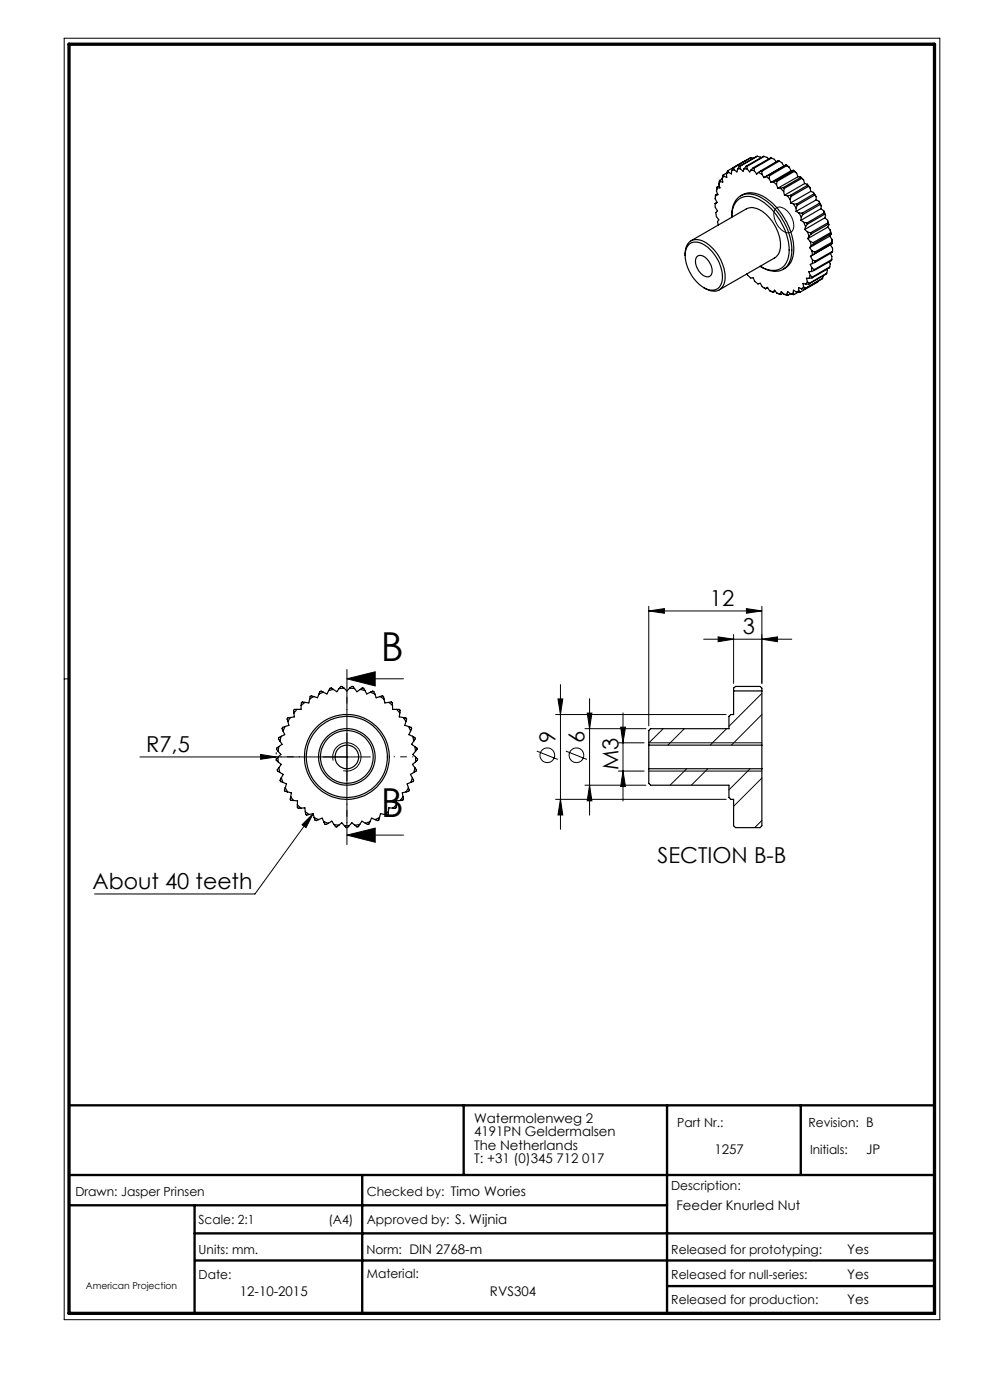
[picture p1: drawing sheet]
<svg xmlns="http://www.w3.org/2000/svg" width="210mm" height="297mm" viewBox="0 0 210 297" stroke-linecap="round" stroke-linejoin="round" font-family="sans-serif">
<g fill="none" stroke="#000" stroke-width=".21">
<path d="M13.6 8.1h185.8v271.9h-185.8zM164.4 44.4a1.53 1.53 0 0 1 2.4 .2 4 4 0 0 1 1.3 4.3 1.58 1.58 0 0 1-2.5-.3 3.9 3.9 0 0 1-1.2-4.2zM137.6 129.6l3.3-.5v1zM137.6 128.6v25.4M137.6 129.6h24M149.3 135.6h18.7M152.3 135.1l3.3 .5-3.3 .5zM155.6 134.6v10.4M158.3 129.1l3.3 .5-3.3 .5zM161.6 135.6l3.3-.5v1zM161.6 128.6v16.4M14.6 144h-1"/>
<path d="M58.6 159.6v.4M73.6 144l6-1.5v3zM73.6 142v37.2M73.6 144h12M113.9 159.3l4.4 1.8M117.9 151.6h36.1M118.4 148.3h1l-.5 3.3zM118.9 145.2v30.7M120.1 159.3l4.4 1.8M124.1 154.6h12.9M124.6 151.3h1l-.5 3.3zM125.1 148.2v24.7"/>
<path d="M131.2 157.6h5.4M131.7 154.3h1l-.5 3.3zM132.2 151.2v18.7M140.7 154.6l-3.1 3h24M145.2 154.6l-3.5 3.5M154.1 154.6l-3.5 3.5M161.6 147.1l-7 7M161.6 151.6l-6.4 6.5M29.7 160.6h48.9M55.3 160.1l3.3 .5-3.3 .5zM64.1 175l2.3-2.4-1.5 3zM66.4 172.6l-12.3 17h-34"/>
<path d="M70.7 161.4a3 3 0 0 1 2.6-3.8 3 3 0 0 1 3.3 3.2 3 3 0 0 1-3.8 2.7M73.6 177.2l6-1.5v3zM73.6 177.2h12M117.9 169.6h36.1M118.9 169.6l.5 3.3h-1zM124.1 166.6h12.9M125.1 166.6l.5 3.3h-1zM131.2 163.6h5.4M132.2 163.6l.5 3.3h-1zM137.6 163.6h24M145.7 163.1l-3.6 3.5M150.1 163.1l-3.5 3.5"/>
<path d="M159.1 163.1l-4.5 4.5M161.6 174.1l-1.5 1.5M161.6 165.1l-6 6"/>
<circle cx="116.1" cy="160.2" r="1.55"/>
<circle cx="122.3" cy="160.2" r="1.56"/>
</g>
<path d="M14.6 234.5h183.6M98.4 234.5v14.8M141.5 234.5v44.1M169.9 234.5v14.8M14.6 249.3h183.6M14.6 255.7h126.9M41.3 255.7v22.9M76.8 249.3v29.3M41.3 261.7h156.9M41.4 267.4h156.8M141.5 272.8h56.7" fill="none" stroke="#000" stroke-width=".5"/>
<path d="M14.6 9.4h183.6v269.2h-183.6z" fill="none" stroke="#000" stroke-width=".7"/>
<path d="M73.6 150.6v-4M63.6 160.6h-4M73.6 170.6v4M83.6 160.6h4" fill="none" stroke="#000" stroke-width=".21" stroke-dasharray="15.2 1.3 1.3 1.3" stroke-dashoffset="15.1"/>
<g fill="#000">
<path d="M55.3 160.1l3.3 .5-3.3 .5zM64.1 175l2.3-2.4-1.5 3z"/>
<path d="M137.6 129.6l3.3-.5v1zM158.3 129.1l3.3 .5-3.3 .5z"/>
<path d="M161.6 135.6l3.3-.5v1zM152.3 135.1l3.3 .5-3.3 .5z"/>
<path d="M73.6 144l6-1.5v3zM73.6 177.2l6-1.5v3z"/>
<path d="M124.6 151.3h1l-.5 3.3zM125.1 166.6l.5 3.3h-1zM118.4 148.3h1l-.5 3.3zM118.9 169.6l.5 3.3h-1z"/>
<path d="M132.2 163.6l.5 3.3h-1zM131.7 154.3h1l-.5 3.3z"/>
</g>
<g fill="none" stroke="#000" stroke-width=".25">
<path d="M152.1 39.7l-.1 .9M152.1 39.7l.1 .2M152.2 39.9l-.2 .7M152.5 39.1l.2 .8h-.5M152.6 39.4l-.5 .3M152.7 38.3l-.2 .8M152.7 38.3l.1 .2M152.8 38.5l-.3 .6M153.2 37.9l.1 .7-.5-.1M153.2 38l-.5 .3M153.5 37.1l-.3 .8M153.5 37.1l.1 .3"/>
<path d="M153.6 37.4l-.4 .5M154.1 36.9l.1 .7-.6-.2M154.2 36.7l-.7 .4M154.4 36.2l-.3 .7M154.4 36.2l.2 .4M154.6 36.6l-.5 .3M155.2 36.2v.7l-.6-.3M155.5 35.6l-.3 .6M155.6 35.6h-.1M155.6 35.6l.2 .4M155.8 36l-.6 .2M156.5 35.9l-.2 .6-.5-.5"/>
<path d="M156.8 35.3l-.3 .6M157 35.3h-.2M157 35.3l.1 .5M157.1 35.8l-.6 .1M157.1 35.8l.5 .5 .2-.5M157.8 35.8l.7 .1M158.2 34.1l-3.8 2.1M158.3 35.3h.1M158.3 35.3l-.5 .5M158.4 35.3l.1 .6M158.5 35.9l.5 .6 .3-.4M159.3 36.1l.7 .2"/>
<path d="M159.3 33.4l-3.8 2.2M159.3 33.4l-3.7 2.2M159.3 33.4l.5 .1M159.8 35.6l.2 .1M159.8 35.6l-.5 .5M160 35.7v.6M160 36.3l.5 .6 .4-.3M160.7 33.2l-3.9 2.1M160.7 33.2l-3.7 2.1M160.7 33.2l.7 .2M160.9 36.6l.7 .3M161.4 36.2l.2 .1"/>
<path d="M161.4 36.2l-.5 .4M161.6 36.9l.4 .8M161.6 36.3v.6M162.1 33.2h-.2l-3.6 2.1M162.1 33.2l-3.7 2.1M162.1 33.2l.6 .2 .3 .3M162.5 37.5l.7 .4M162.5 37.5l-.5 .2M163 37.1l.2 .2M163 37.1l-.5 .4M163.2 37.9l.3 .8M163.2 37.3v.6"/>
<path d="M163.7 33.5h-.2l-3.7 2.1M163.7 33.5l-3.7 2.2M163.7 33.5l.6 .3 .3 .5M164 38.6l.7 .6M164 38.6l-.5 .1M164.6 38.3l.2 .2M164.6 38.3l-.6 .3M164.7 39.2l.3 .7M164.8 38.5l-.1 .7M165 39.9h.6M165.3 34.2l-.2-.1-3.7 2.1M165.3 34.2l.5 .3 .5 .7-4.3 2.5"/>
<path d="M165.3 34.2l-3.7 2.1M165.6 39.9l.6 .7M166.2 39.8l.2 .2M166.2 39.8l-.6 .1M166.4 40l-.2 .6M166.7 35h.1M166.7 35l.2 .1M166.7 35l.7 .5M166.7 35l-3.7 2.1M166.9 35.1l-3.7 2.2M166.9 35.1l.5 .4M167.4 35.5l.4 .7"/>
<path d="M167.8 36.2l-4.3 2.5M168.3 36.1l.7 .6M168.3 36.1v.1M168.3 36.1l-.5 .1M168.3 36.2l.2 .2M168.3 36.2l-3.7 2.1M168.5 36.4l-3.7 2.1M168.5 36.4l.5 .3M169 36.7l.3 .8M169.3 37.5l-4.3 2.4M169.3 37.5h.5M169.8 37.5l.7 .7"/>
<path d="M169.8 37.5l.1 .1M169.9 37.6l.1 .2M169.9 37.6l-3.7 2.2M170 37.8l-3.6 2.2M170 37.8l.5 .4M170.5 38.2l.2 .7M170.7 38.9l-4.3 2.5M170.7 38.9l.5 .2M171.2 39.1l.6 .8M171.2 39.1l.1 .2M171.3 39.3l.2 .2M171.3 39.3l-3.7 2.1"/>
<path d="M171.5 39.5l-3.7 2.2M171.5 39.5l.3 .4M171.8 39.9l.2 .7M145.3 54.2a2.78 2.78 0 0 1 2.2-3.4 5.9 5.9 0 0 1 4.7 3.2 7.2 7.2 0 0 1 1.2 6.6 2.38 2.38 0 0 1-3.5 .7l-.6-.3M146.1 51.9a2.82 2.82 0 0 1 3.7 .3 8.1 8.1 0 0 1 3.3 7.7 2.27 2.27 0 0 1-3.6 1.3 8.3 8.3 0 0 1-4-8zM146.6 51.1l11.7-6.8a3.8 3.8 0 0 1 4.3 1.2 8.7 8.7 0 0 1 2.8 7.8l-.4 .8-.7 .6-11.7 6.8M147.8 54.5a1.62 1.62 0 0 1 2.4 .7l.2 .2a2.51 2.51 0 0 1 .2 3.2 2.02 2.02 0 0 1-2.5-1.3 2.58 2.58 0 0 1-.3-2.8zM151.7 43.2v.8l.5 .7-.4 .4 .1 .8 .6 .7-.3 .5 .2 .7M151.7 43.2h.1M151.7 42.2l.4 .8-.4 .2M151.8 41.3l-.1 .9M151.8 41.3v.1"/>
<path d="M151.8 41.4l-.1 .8M152 40.6l.3 .7-.5 .1M152.2 41.1l-.4 .2M155.2 46.1a3.9 3.9 0 0 1 3-4.4 7.2 7.2 0 0 1 5.8 3 12.3 12.3 0 0 1 3.2 9.9 3.4 3.4 0 0 1-5 2.4l-1-.5M155.2 46a4.2 4.2 0 0 1 3-4.8 7.3 7.3 0 0 1 5.9 2.9 13.2 13.2 0 0 1 3.8 10.2 3.5 3.5 0 0 1-5.2 2.9l-1.4-.7M157.1 41.6a4.8 4.8 0 0 1 5.8 .7 13.8 13.8 0 0 1 5.4 11.6 4 4 0 0 1-2.2 3.2M158.5 58.1l.7 .9 .6-.1 .3 .8 .7 .6 .5-.2 .4 .7 .7 .4M166.2 40.6l.2 .8M166.4 41.4l.6 .1M167 41.5l.6 .8M167.6 42.3l.1 .7M167.6 41.4l.2 .3"/>
<path d="M167.6 41.4l-.6 .1M167.7 43l.6 .3M167.8 41.7l-.2 .6M168.3 43.3l.6 .8M168.3 43.3h.7M168.9 44.1v.7M168.9 44.8l.6 .4M169 43.3l.1 .2M169.1 43.5l-.2 .6M169.5 45.2l.5 .9M169.5 45.2h.6M169.9 46.7l.6 .5"/>
<path d="M170 46.1l-.1 .6M170.1 45.2l.2 .3M170.3 45.5l-.3 .6M170.5 47.2l.4 .9M170.5 47.2l.7 .1M170.7 48.7l.6 .5M170.9 48.1l-.2 .6M171.2 47.3l.1 .3M171.3 49.2l.3 .9M171.3 59.8l-.4 .5M171.3 47.6l-.4 .5M171.3 49.2l.6 .2"/>
<path d="M171.3 59.8l.4 .3M171.3 50.6l.6 .6M171.6 50.1l-.3 .5M171.6 59.1l-.5-.1 .2 .8M171.7 52.5l.5 .7M171.9 51.2l.2 .9M171.9 58.4l-.3 .7M171.9 51.2l.6 .3M171.9 58.4l.4 .4M171.9 54.4l.4 .7M171.9 49.4l.1 .3M172 40.6l-4.3 2.4"/>
<path d="M172 40.6l.5 .2M172 49.7l-.4 .4M172.1 52.1l-.4 .4M172.1 57.6h-.5l.3 .8M172.2 53.2l.1 .9M172.2 56.9l-.1 .7M172.2 53.2l.6 .3M172.2 56.9l.6 .3M172.3 58.9l-.7 .2M172.3 55.1v.8M172.3 58.8v.1M172.3 55.9l-.4 .2 .3 .8"/>
<path d="M172.3 55.1l.6 .3M172.5 51.5l.1 .2M172.5 40.8l.6 .9M172.5 40.8l.1 .3M172.6 51.7l-.5 .4M172.6 41.1l.2 .3M172.6 41.1l-3.6 2.2M172.7 57.4l-.6 .2M172.8 57.2l-.1 .2M172.8 53.5l.1 .3M172.8 41.4l-3.7 2.1M172.8 41.4l.3 .3"/>
<path d="M172.9 53.8l-1 .6M172.9 55.4v.3M172.9 55.7l-.6 .2M173.1 41.7v.7M173.1 42.4l-4.2 2.4M173.1 42.4l.6 .3M173.5 59.7l-.1 .2-3.7 2.1M173.7 42.7l.5 .9M173.7 42.7l.1 .4M173.8 43.1l.2 .3M173.8 43.1l-3.7 2.1M174 43.4l-3.7 2.1"/>
<path d="M174 43.4l.2 .2M174.1 44.3l-4.2 2.4M174.1 44.3l.6 .4M174.2 43.6l-.1 .7M174.5 59.1l-3.8 2.2M174.5 59.1l-3.7 2.1M174.7 58.5l-.2 .6M174.7 44.7l.4 .9M174.7 44.7l.1 .5M174.8 45.2l.1 .2M174.8 45.2l-3.6 2.1M174.9 45.4l-3.6 2.2"/>
<path d="M174.9 45.4l.2 .2M175 46.2l-4.3 2.5M175 46.2l.5 .5M175.1 45.6l-.1 .6M175.4 58l-3.8 2.3M175.4 58l-3.7 2.1M175.4 57.1v.9M175.5 46.7l.3 1M175.5 46.7l.1 .6M175.6 48.2l-4.3 2.4M175.6 48.2l.5 .6M175.6 47.3l.1 .3"/>
<path d="M175.6 47.3l-3.7 2.1M175.7 47.6l-3.7 2.1M175.7 47.6l.1 .1M175.8 47.7l-.2 .5M175.9 55.5l.2 .5-.1 .6M176 56.6l-.1 .2-3.6 2.1M176 50.1l-4.3 2.4M176 50.1l.5 .7M176 56.6l-3.7 2.2M176.1 48.8l.2 .9M176.1 48.8l.1 .6M176.1 51.9l-4.2 2.5"/>
<path d="M176.1 51.9l.5 .8v.6M176.1 53.8l.4 .6-.1 .7M176.2 49.4v.2M176.2 49.4l-3.7 2.1M176.2 49.6l-3.6 2.1M176.2 49.6l.1 .1M176.3 49.7l-.3 .4M176.4 55.1v.2l-3.7 2.1M176.4 55.1l-3.6 2.1M176.5 50.8l.1 .8M176.5 50.8v.6M176.5 51.4v.2"/>
<path d="M176.5 51.4l-3.7 2.1M176.5 51.6l-3.6 2.2M176.5 51.6h.1M176.6 51.6l-.5 .3M176.6 53.3v.2l-3.7 2.2M176.6 53.3l-3.7 2.1M162 61l.4 .2M162.4 61.2l.4-.2 .4 .7M162.4 61.2h.1M162.8 61l-.4 .2M163.2 61.7l.8 .2M163.2 61.7l.8 .3"/>
<path d="M164 61.9l.3-.3 .5 .6M164 61.9v.1M164.5 61.8l-.5 .2M164.8 62.2l.7 .1M164.8 62.2l.8 .3M165.5 62.3l.2-.5 .6 .6M165.5 62.3l.1 .2M166.1 62.2l-.5 .3M166.3 62.4h.6M166.3 62.4l.8 .2M166.9 62.4l.2 .2M167.6 62.3l-.5 .3"/>
<path d="M167.7 62.3l.8 .2M167.7 62.3l-.6-.5-.2 .6M168.2 62.2l-.5 .1M168.2 62.2l.3 .3M168.9 61.9l.8 .1M168.9 61.9l-.6-.3-.1 .6M169.3 62l-.8 .5M169.4 61.7l-.5 .2M169.4 61.7l.3 .3M170 61.3l-.6-.3v.7M170 61.3h.7M170.5 60.9l-.5 .4"/>
<path d="M170.5 60.9l.3 .3M170.8 61.2l-.1 .1M170.9 60.3l-.6-.2 .2 .8M171.6 60.3h-.7M171.7 60.1l-.1 .2M59 159.4l.6 .7-.6 .5M59.1 158.4l-.1 1M59.1 158.4l-.4 .4 .3 .6M59.4 157.2l.4 .7-.7 .5M59.7 156.2l-.3 1M59.7 156.2l-.6 .3v.2l.3 .5M60 155.1l.4 .8-.7 .3"/>
<path d="M60.5 154.1l-.5 1M60.5 154.1l-.6 .3-.1 .2 .2 .5M61.1 153.1l.2 .8-.8 .2M61.6 152.2l-.5 .9M61.6 152.2l-.5 .1-.2 .2 .2 .6M62.3 151.2l.1 .9-.8 .1M63 150.5l-.7 .7M63.9 149.6v.9h-1.4l-.2 .2v.5M64.7 149l-.8 .6M64.7 149h-.7l-.1 .6M65.7 148.3l-.2 .8-.8-.1M66.6 147.8l-.9 .5"/>
<path d="M66.6 147.8l-.6-.2-.2 .1-.1 .6M67.7 147.2l-.4 .8-.7-.2M68.6 146.9l-.9 .3M68.6 146.9l-.6-.3-.3 .6M69.7 146.5l-.3 .7-.8-.3M70.7 146.3l-1 .2M70.7 146.3l-.5-.4-.2 .1-.3 .5M71.9 146.1l-.5 .7-.7-.5M73 146l-1.1 .1M73 146l-.4-.4h-.3l-.4 .5M73 146l.6 .6 .6-.6M74.2 146l1 .1"/>
<path d="M74.2 146l.4-.4h.3l.3 .5M75.2 146.1l.5 .7 .7-.5M76.4 146.3l1 .2M76.4 146.3l.4-.4 .3 .1 .3 .5M77.4 146.5l.4 .7 .8-.3M78.6 146.9l.9 .3M78.6 146.9l.6-.3 .3 .6M79.5 147.2l.3 .8 .8-.2M80.6 147.8l.9 .5M80.6 147.8l.5-.2 .2 .1 .2 .6M81.5 148.3l.1 .8 .9-.1M82.5 149l.8 .6"/>
<path d="M82.5 149h.6l.2 .6M83.3 149.6v.9h1.4l.2 .2-.1 .5M84.1 150.5l.7 .7M84.8 151.2l-.1 .9 .8 .1M85.5 152.2l.6 .9M85.5 152.2l.6 .1 .2 .2-.2 .6M86.1 153.1l-.2 .8 .8 .2M86.7 154.1l.4 1M86.7 154.1l.6 .3-.2 .7M87.1 155.1l-.4 .8 .8 .3M87.5 156.2l.3 1M87.5 156.2l.5 .3 .1 .2-.3 .5"/>
<path d="M87.8 157.2l-.5 .7 .7 .5M88 158.4l.1 1M88 158.4l.5 .3v.3l-.4 .4M88.1 159.4l-.5 .7 .6 .5M137.6 158.1v5M137.6 158.1v-3.1l.4-.4h16.6v-2.6l.4-.4h.6v-5.6l.4-.4h5.2l.4 .4v12.1M137.6 158.1h24M155.6 146.6h6M161.6 158.1v5M59 160.6v1M59 160.6l-.4 .4v.3l1.1 .9-.5 .6M59.2 162.8l.1 1.1"/>
<path d="M59.2 162.8l-.4 .5 .1 .3 .4 .3M59.3 163.9l.8 .4-.4 .7M59.7 165l.3 1M59.7 165l-.3 .5 .1 .3 .5 .2M60 166l.8 .3-.3 .8M60.5 167.1l.5 .9M60.5 167.1l-.2 .5 .2 .3 .5 .1M61 168l.8 .2-.1 .8M61.7 169l.6 .8M61.7 169l-.1 .7 .7 .1M62.3 169.8l.8 .1v.8M63.1 170.7l.7 .7"/>
<path d="M63.1 170.7v.6l.1 .1h.6M63.8 171.4h.9l.1 .8M64.8 172.2l.8 .6M64.8 172.2v.6l.3 .1 .5-.1M65.6 172.8l.8-.2 .2 .8M66.6 173.4l1 .5M66.6 173.4l.2 .6 .3 .1 .5-.2M67.6 173.9l.7-.3 .4 .7M68.7 174.3l1 .4M68.7 174.3l.4 .6 .6-.2M69.7 174.7l.7-.5 .4 .7M70.8 174.9l1.1 .2"/>
<path d="M70.8 174.9l.4 .5h.2l1.1-.8 .6 .6M73.1 175.2h1M73.1 175.2l.3 .4h.3l.4-.4M76.3 174.9l-1 .2M76.3 174.9l-.3 .5h-.3l-1.1-.8-.5 .6M77.5 174.7l-.7-.5-.5 .7M78.5 174.3l-1 .4M78.5 174.3l-.3 .6-.7-.2M79.6 173.9l-.8-.3-.3 .7M80.5 173.4l-.9 .5M80.5 173.4l-.1 .6-.2 .1-.6-.2M81.6 172.8l-.9-.2-.2 .8"/>
<path d="M82.4 172.2l-.8 .6M82.4 172.2l-.1 .6-.2 .1-.5-.1M83.3 171.4h-.8l-.1 .8M84.1 170.7l-.8 .7M84.1 170.7v.6l-.2 .1h-.6M84.9 169.8l-.9 .1 .1 .8M85.5 169l-.6 .8M85.5 169v.7l-.6 .1M86.1 168l-.8 .2 .2 .8M86.6 167.1l-.5 .9M86.6 167.1l.2 .5-.1 .2-.6 .2M87.1 166l-.7 .3 .2 .8"/>
<path d="M87.5 165l-.4 1M87.5 165l.2 .5v.3l-.6 .2M87.8 163.9l-.7 .4 .4 .7M88 162.8l-.2 1.1M88 162.8l.3 .5v.3l-.5 .3M88.2 160.6l-.1 1M88.2 160.6l.4 .4-.1 .3-1 .9 .5 .6M137.6 163.1v3.1l.4 .4h16.6v2.6l.4 .4h.6v5.6l.4 .4h5.2l.4-.4v-12.1M137.6 163.1h24"/>
<circle cx="73.6" cy="160.6" r="6"/>
<circle cx="73.6" cy="160.6" r="8.6"/>
<circle cx="73.6" cy="160.6" r="5.6"/>
<circle cx="73.6" cy="160.6" r="2.5"/>
<circle cx="73.6" cy="160.6" r="9"/>
</g>
<g font-size="8.5">
<text x="80.8" y="140.1">B</text>
<text x="80.8" y="173.3">B</text>
</g>
<g font-size="4.7">
<text x="150.6" y="128.6">12</text>
<text x="157.6" y="134.6">3</text>
<text x="31" y="159.6">R7,5</text>
<text x="117.8" y="157.6" transform="rotate(-90 117.8 157.6)">9</text>
<text x="124" y="157.6" transform="rotate(-90 124 157.6)">6</text>
<text x="131.2" y="163.3" transform="rotate(-90 131.2 163.3)">M3</text>
<text x="139.5" y="183">SECTION B-B</text>
<text x="19.6" y="188.6">About 40 teeth</text>
</g>
<g font-size="2.8">
<text x="100.5" y="238.2">Watermolenweg 2</text>
<text x="100.5" y="241.1">4191PN Geldermalsen</text>
<text x="100.5" y="243.9">The Netherlands</text>
<text x="151.5" y="244.7">1257</text>
<text x="183.8" y="244.8">JP</text>
<text x="100.5" y="246.7">T: +31 (0)345 712 017</text>
<text x="143.5" y="256.7">Feeder Knurled Nut</text>
<text x="179.7" y="266">Yes</text>
<text x="50.9" y="275">12-10-2015</text>
<text x="103.9" y="275">RVS304</text>
<text x="179.7" y="271.4">Yes</text>
<text x="179.7" y="276.6">Yes</text>
</g>
<g font-size="2.7">
<text x="143.7" y="239.1">Part Nr.:</text>
<text x="171.5" y="239.1">Revision: B</text>
<text x="171.8" y="244.8">Initials:</text>
<text x="16" y="253.7">Drawn: Jasper Prinsen</text>
<text x="77.8" y="253.7">Checked by: Timo Wories</text>
<text x="142.4" y="252.5">Description:</text>
<text x="42.1" y="259.7">Scale: 2:1</text>
<text x="69.7" y="259.7">(A4)</text>
<text x="77.8" y="259.7">Approved by: S. Wijnia</text>
<text x="42.1" y="266">Units: mm.</text>
<text x="77.7" y="266">Norm: DIN 2768-m</text>
<text x="142.4" y="266">Released for prototyping:</text>
<text x="42.1" y="271.3">Date:</text>
<text x="77.8" y="271">Material:</text>
<text x="142.4" y="271.3">Released for null-series:</text>
<text x="142.4" y="276.6">Released for production:</text>
</g>
<text font-size="2" x="18.2" y="273.4">American Projection</text>
</svg>
